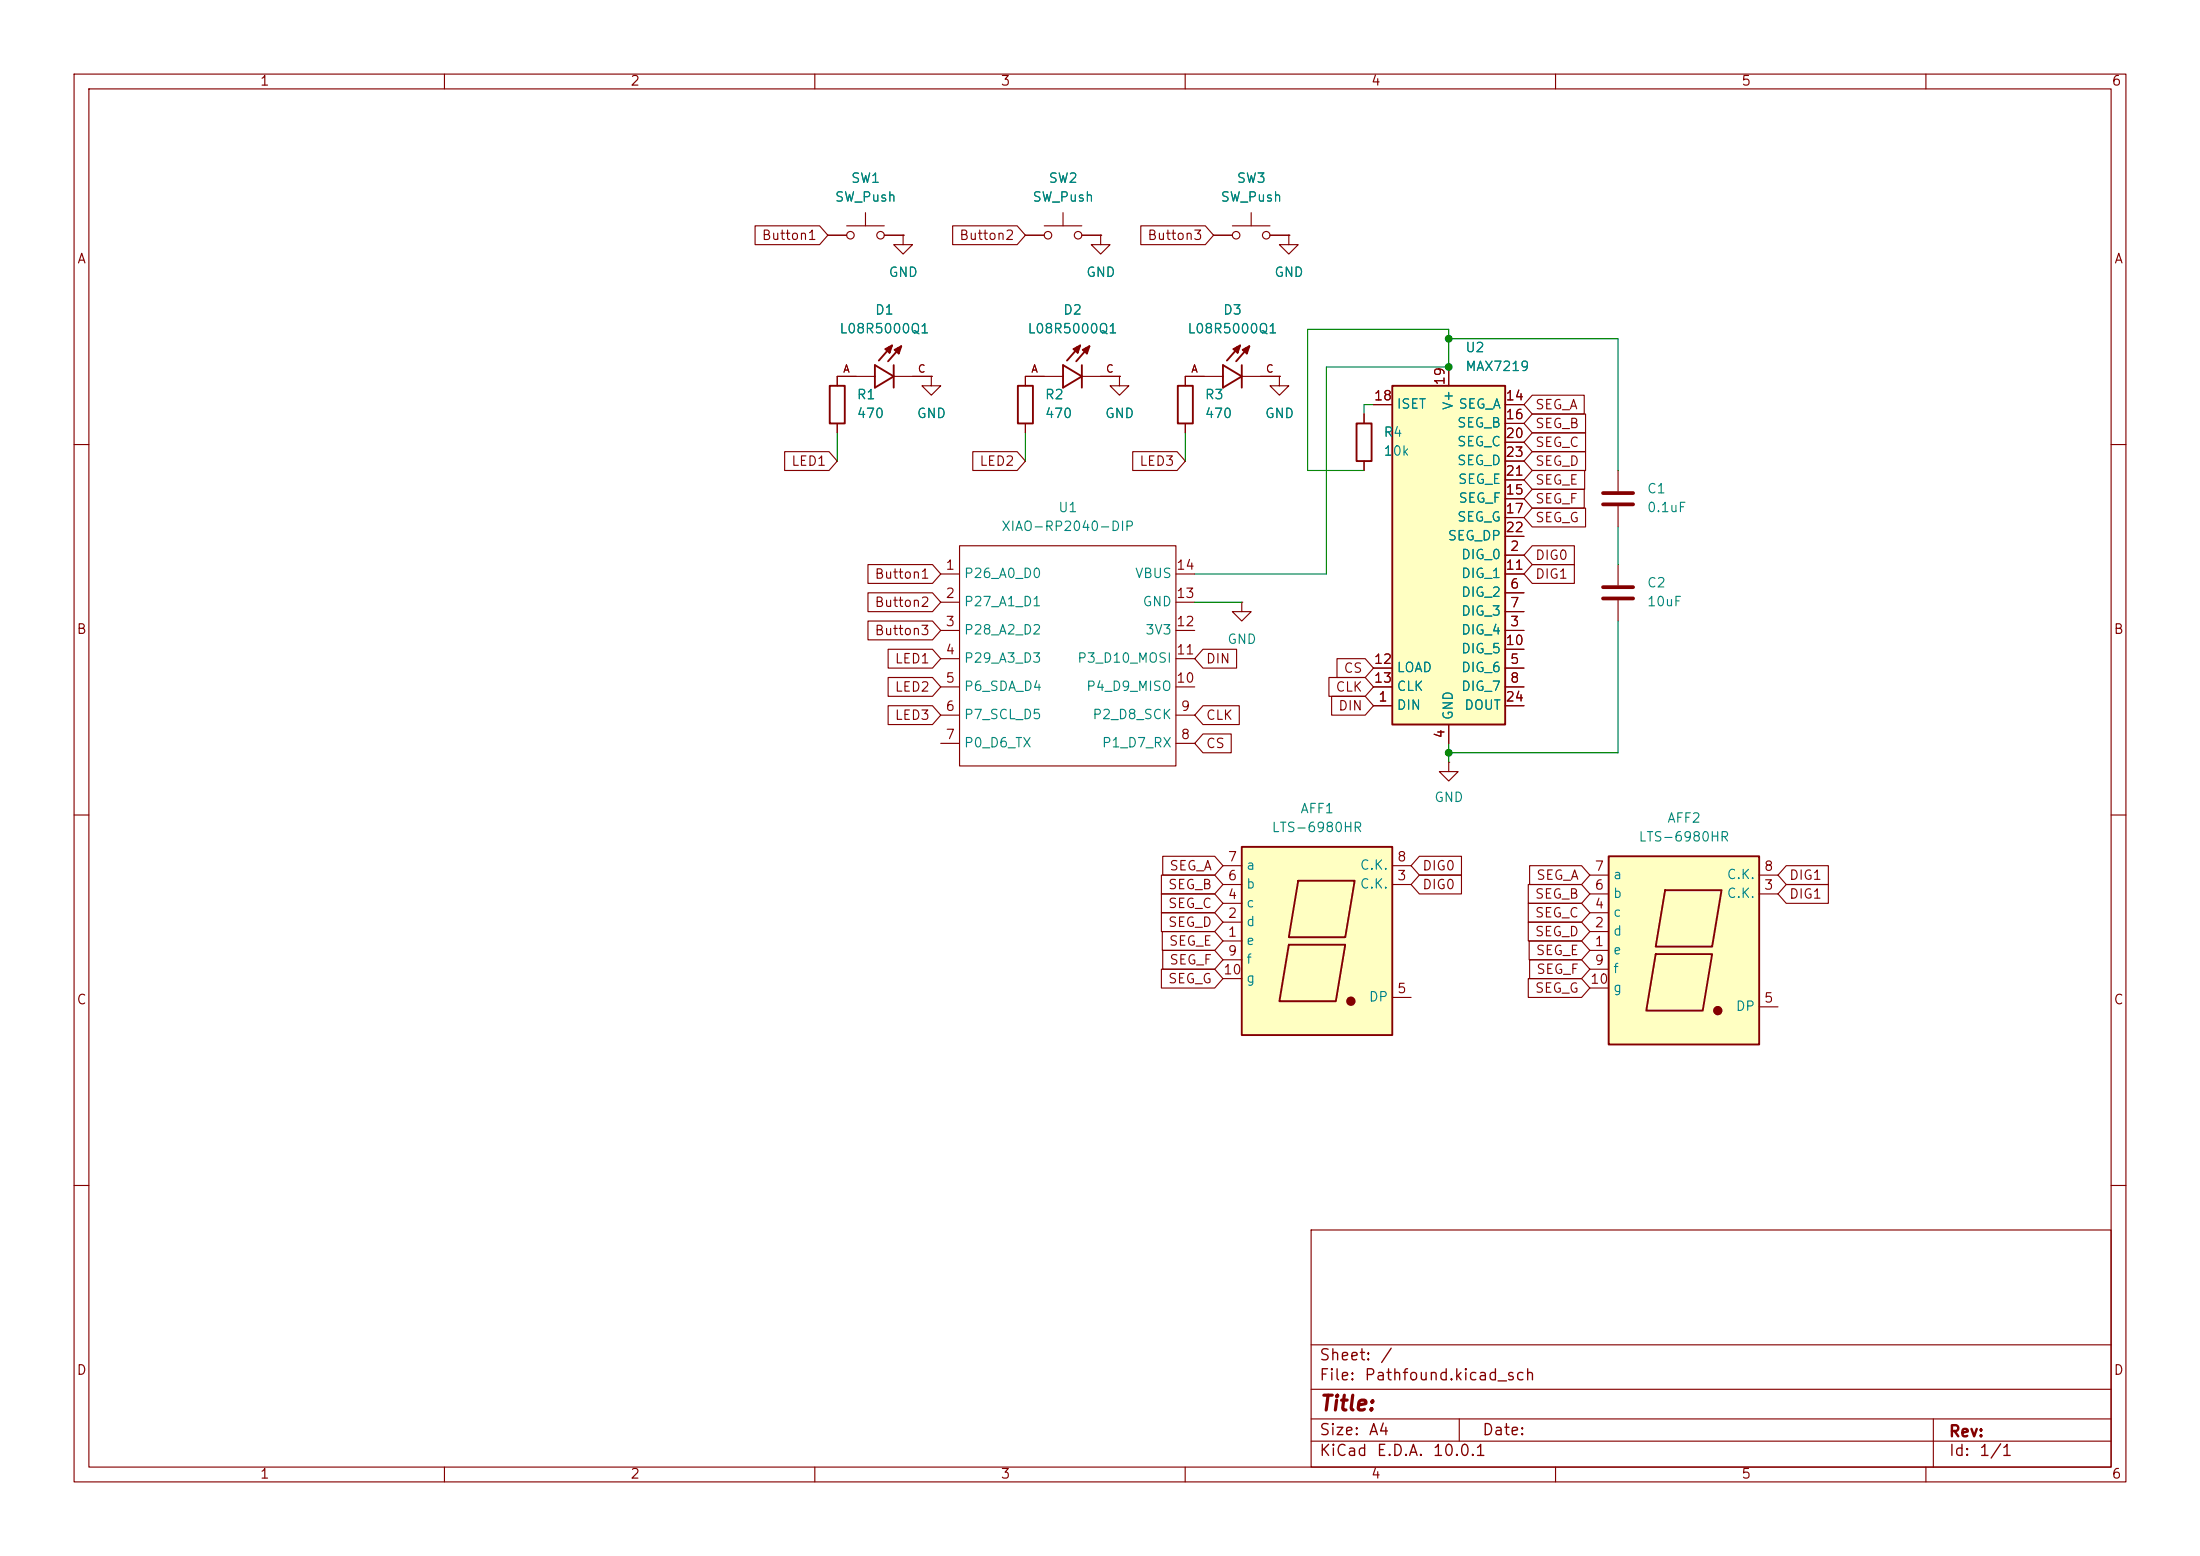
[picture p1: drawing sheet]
<svg xmlns="http://www.w3.org/2000/svg" width="297mm" height="210mm" viewBox="0 0 297 210" stroke-linecap="round" stroke-linejoin="round" font-family="sans-serif">
<g fill="none" stroke="#840000" stroke-width=".15">
<path d="M10 10h277v190h-277zM12 12h273v186h-273zM60 10v2M110 10v2M160 10v2M210 10v2M260 10v2M111.8 31.8h2.5M114.3 30.5h5.1M116.8 28.7v1.8M119.4 31.8h2.5M121.9 31.8v1.2h1.3l-1.3 1.3-1.3-1.3h1.3"/>
<path d="M121.9 31.8h.1M138.4 31.8h2.6M141 30.5h5M143.5 28.7v1.8M146 31.8h2.6M148.6 31.8v1.2h1.3l-1.3 1.3-1.3-1.3h1.3M148.6 31.8h.1M163.8 31.8h2.6M166.4 30.5h5M168.9 28.7v1.8M171.4 31.8h2.6M174 31.8v1.2h1.3l-1.3 1.3-1.3-1.3h1.3"/>
<path d="M174 31.8h.1M113 50.8v1.3M113 57.2v1.2M138.4 57.2v1.2M143.5 50.8h-5.1v1.3M146 50.8h5.1M151.1 50.8v1.3h1.3l-1.3 1.2-1.2-1.2h1.2M151.1 50.8h.1M160 57.2v1.2M165.1 50.8h-5.1v1.3M167.6 50.8h5.1M172.7 50.8v1.3h1.3l-1.3 1.2-1.3-1.2h1.3"/>
<path d="M172.7 50.8h.1M184.1 55.9v1.3M10 60h2M127 77.5h2.5M129.5 73.7h29.2v29.7h-29.2zM158.7 77.5h2.6M184.1 62.2v1.3M285 60h2M127 81.3h2.5M127 85.1h2.5M127 88.9h2.5M127 92.7h2.5"/>
<path d="M127 96.5h2.5M158.7 81.3h2.6M158.7 85.1h2.6M158.7 88.9h2.6M158.7 92.7h2.6M158.7 96.5h2.6M167.6 81.3v1.3h1.3l-1.3 1.2-1.2-1.2h1.2M167.6 81.3h.1M10 110h2M127 100.3h2.5M158.7 100.3h2.6M285 110h2"/>
<path d="M10 160h2M177 166h108v32h-108zM285 160h2M60 198v2M110 198v2M160 198v2M177 194.5h108M177 191.5h108M177 187.5h108M177 181.5h108M197 191.5v3M210 198v2"/>
<path d="M260 198v2M261 191.5v6.5"/>
<circle cx="114.8" cy="31.8" r=".51"/>
<circle cx="118.9" cy="31.8" r=".51"/>
<circle cx="141.5" cy="31.8" r=".51"/>
<circle cx="145.5" cy="31.8" r=".51"/>
<circle cx="166.9" cy="31.8" r=".51"/>
<circle cx="170.9" cy="31.8" r=".51"/>
</g>
<g fill="none" stroke="#840000" stroke-width=".25">
<path d="M112 52.1h2v5.1h-2zM137.4 52.1h2v5.1h-2zM143.5 49.3l2.5 1.5-2.5 1.5zM145.3 47l-.2 .2M145.4 46.9h.1v.7M145.8 46.6l-.9 .5 .6 .5M145.8 46.6l-1.8 2.1M145.8 46.6l-.3 1M146 49.3v3M146.6 47.1l-.2 .2M146.6 47h.2l-.1 .7M147.1 46.7l-.9 .5 .5 .5"/>
<path d="M147.1 46.7l-1.8 2.1M147.1 46.7l-.4 1M159 52.1h2v5.1h-2zM165.1 49.3l2.5 1.5-2.5 1.5zM166.9 47l-.2 .2M167 46.9h.1v.7M167.4 46.6l-.9 .5 .6 .5M167.4 46.6l-1.8 2.1M167.4 46.6l-.3 1M167.6 49.3v3M168.2 47.1l-.3 .2M168.2 47h.2l-.1 .7"/>
<path d="M168.7 46.7l-.9 .5 .5 .5M168.7 46.7l-1.8 2.1M168.7 46.7l-.4 1M183.1 57.2h2.1v5h-2.1z"/>
</g>
<path d="M167.6 114.3h20.4v25.4h-20.4z" fill="#ffffc2"/>
<path d="M167.6 114.3h20.4v25.4h-20.4zM175.3 118.9h7.6l-1.3 7.6h-7.6zM174 127.5h7.6l-1.3 7.6h-7.6z" fill="none" stroke="#840000" stroke-width=".25"/>
<circle cx="182.4" cy="135.1" r=".51" fill="#840000" stroke="#840000" stroke-width=".25"/>
<g fill="none" stroke="#840000" stroke-width=".15">
<path d="M125.7 50.8v1.3h1.3l-1.3 1.2-1.2-1.2h1.2M125.7 50.8h.1M218.4 63.5v2.8M218.4 68.3v2.8M165.1 119.4h2.5M165.1 116.8h2.5M188 119.4h2.5M188 116.8h2.5M195.6 102.9v1.2h1.2l-1.2 1.3-1.3-1.3h1.3M195.6 102.9h.1M165.1 127h2.5M165.1 124.5h2.5"/>
<path d="M165.1 121.9h2.5M165.1 129.5h2.5M165.1 132.1h2.5M188 134.6h2.5"/>
</g>
<path d="M216.4 66.5h4.1M216.4 68.1h4.1" fill="none" stroke="#840000" stroke-width=".51"/>
<path d="M217.2 115.6h20.3v25.4h-20.3z" fill="#ffffc2"/>
<path d="M217.2 115.6h20.3v25.4h-20.3zM223.5 128.8h7.6l-1.2 7.6h-7.7zM224.8 120.1h7.6l-1.3 7.7h-7.6z" fill="none" stroke="#840000" stroke-width=".25"/>
<circle cx="231.9" cy="136.4" r=".51" fill="#840000" stroke="#840000" stroke-width=".25"/>
<path d="M214.6 118.1h2.6M237.5 118.1h2.5M214.6 128.3h2.6M214.6 125.7h2.6M214.6 120.7h2.6M214.6 123.2h2.6M214.6 130.8h2.6M214.6 133.4h2.6M237.5 120.7h2.5M237.5 135.9h2.5" fill="none" stroke="#840000" stroke-width=".15"/>
<path d="M188 52.1h15.2v45.7h-15.2z" fill="#ffffc2"/>
<g fill="none" stroke="#840000" stroke-width=".25">
<path d="M118.1 49.3l2.5 1.5-2.5 1.5zM119.9 47l-.2 .2M120 46.9h.1v.7M120.4 46.6l-.9 .5 .6 .5M120.4 46.6l-1.8 2.1M120.4 46.6l-.3 1M120.6 49.3v3M121.2 47.1l-.2 .2M121.2 47h.2l-.1 .7M121.7 46.7l-.9 .5 .5 .5M121.7 46.7l-1.8 2.1M121.7 46.7l-.4 1"/>
<path d="M188 52.1h15.2v45.7h-15.2z"/>
</g>
<g fill="none" stroke="#840000" stroke-width=".15">
<path d="M101.9 30.5h8.7l1.2 1.3-1.2 1.2h-8.7zM111.8 31.8h2.5M119.4 31.8h2.5M121.9 31.8h.1M128.6 30.5h8.7l1.1 1.3-1.1 1.2h-8.7zM138.4 31.8h2.6M146 31.8h2.6M148.6 31.8h.1M154 30.5h8.7l1.1 1.3-1.1 1.2h-8.7zM163.8 31.8h2.6M171.4 31.8h2.6M174 31.8h.1"/>
<path d="M113 57.2v1.2M118.1 50.8h-5.1v1.3M120.6 50.8h5.1M125.7 50.8h.1M138.4 57.2v1.2M141 50.8h-2.6v1.3M148.6 50.8h2.5M151.1 50.8h.1M160 57.2v1.2M162.6 50.8h-2.6v1.3M170.2 50.8h2.5M172.7 50.8h.1"/>
<path d="M184.1 55.9v1.3M185.4 54.6h2.6M195.6 49.5v2.6M203.2 54.6h2.5M203.2 57.2h2.5M203.2 59.7h2.5M206.9 53.3h7v2.6h-7l-1.2-1.3zM206.9 55.9h7.2v2.5h-7.2l-1.2-1.2zM206.9 58.4h7.2v2.6h-7.2l-1.2-1.3zM105.9 61h6l1.1 1.2-1.1 1.3h-6zM117.2 76.2h8.7l1.1 1.3-1.1 1.2h-8.7zM131.3 61h6l1.1 1.2-1.1 1.3h-6z"/>
<path d="M152.9 61h6l1.1 1.2-1.1 1.3h-6zM184.1 62.2v1.3M203.2 74.9h2.5M203.2 77.5h2.5M203.2 67.3h2.5M203.2 69.9h2.5M203.2 64.8h2.5M203.2 72.4h2.5M203.2 62.2h2.5M206.9 73.7h5.6v2.5h-5.6l-1.2-1.3zM206.9 76.2h5.6v2.5h-5.6l-1.2-1.2zM206.9 66h7v2.6h-7l-1.2-1.3z"/>
<path d="M206.9 63.5h7v2.5h-7l-1.2-1.2zM206.9 68.6h7.2v2.5h-7.2l-1.2-1.2zM206.9 61h7.2v2.5h-7.2l-1.2-1.3zM218.4 76.2v2.8M117.2 80h8.7l1.1 1.3-1.1 1.3h-8.7zM117.2 83.8h8.7l1.1 1.3-1.1 1.3h-8.7zM119.9 95.2h6l1.1 1.3-1.1 1.3h-6zM119.9 91.4h6l1.1 1.3-1.1 1.3h-6zM119.9 87.6h6l1.1 1.3-1.1 1.3h-6zM162.4 87.6h4.5v2.6h-4.5l-1.1-1.3zM162.4 95.2h4.9v2.6h-4.9l-1.1-1.3zM162.4 99.1h3.8v2.5h-3.8l-1.1-1.3z"/>
<path d="M179.4 91.4h4.9l1.1 1.3-1.1 1.3h-4.9zM179.8 94h4.5l1.1 1.3-1.1 1.2h-4.5zM180.5 88.9h3.8l1.1 1.3-1.1 1.2h-3.8zM185.4 95.3h2.6M185.4 90.2h2.6M185.4 92.7h2.6M195.6 97.8v2.5M203.2 95.3h2.5M203.2 85.1h2.5M203.2 90.2h2.5M203.2 80h2.5M203.2 82.6h2.5"/>
<path d="M203.2 92.7h2.5M203.2 87.6h2.5M218.4 81v2.8M156.8 118.1h7.2l1.1 1.3-1.1 1.3h-7.2zM157 115.6h7l1.1 1.2-1.1 1.3h-7zM191.6 115.6h5.7v2.5h-5.7l-1.1-1.3zM191.6 118.1h5.7v2.6h-5.7l-1.1-1.3zM206.3 119.4h7.2l1.1 1.3-1.1 1.2h-7.2zM206.5 116.8h7l1.1 1.3-1.1 1.3h-7zM241.1 119.4h5.7v2.5h-5.7l-1.1-1.2zM241.1 116.8h5.7v2.6h-5.7l-1.1-1.3zM156.8 123.2h7.2l1.1 1.3-1.1 1.2h-7.2z"/>
<path d="M156.8 120.6h7.2l1.1 1.3-1.1 1.3h-7.2zM156.8 130.8h7.2l1.1 1.3-1.1 1.3h-7.2zM156.9 125.7h7.1l1.1 1.3-1.1 1.3h-7.1zM157 128.3h7l1.1 1.2-1.1 1.3h-7zM206.3 132.1h7.2l1.1 1.3-1.1 1.2h-7.2zM206.3 121.9h7.2l1.1 1.3-1.1 1.3h-7.2zM206.3 124.5h7.2l1.1 1.2-1.1 1.3h-7.2zM206.4 127h7.1l1.1 1.3-1.1 1.2h-7.1zM206.5 129.5h7l1.1 1.3-1.1 1.3h-7z"/>
</g>
<path d="M216.4 79.2h4.1M216.4 80.8h4.1" fill="none" stroke="#840000" stroke-width=".51"/>
<path d="M113 58.4v3.8M138.4 58.4v3.8M160 58.4v3.8M185.4 54.6h-1.3v1.3M195.6 45.7h22.8v17.8M184.1 63.5h-7.6v-19h19.1v5h-16.5v28h-17.8M218.4 71.1v5.1M161.3 81.3h6.3M218.4 83.8v17.8h-22.8M195.6 100.3v2.6" fill="none" stroke="#008400" stroke-width=".15"/>
<g fill="#008400" stroke="#008400" stroke-width=".14">
<circle cx="195.6" cy="49.5" r=".46"/>
<circle cx="195.6" cy="101.6" r=".46"/>
<circle cx="195.6" cy="45.7" r=".46"/>
</g>
<text font-size="2" fill="#840000" x="178" y="190.9">Title:</text>
<g font-size="1.5" fill="#840000">
<text x="178" y="184">Sheet:</text>
<text x="186.2" y="184">/</text>
<text x="178" y="186.7">File:</text>
<text x="184.1" y="186.7">Pathfound.kicad_sch</text>
<text x="178" y="196.9">KiCad</text>
<text x="178" y="194.1">Size:</text>
<text x="184.7" y="194.1">A4</text>
<text x="185.7" y="196.9">E.D.A.</text>
<text x="193.3" y="196.9">10.0.1</text>
<text x="200" y="194.1">Date:</text>
<text x="263" y="194.3">Rev:</text>
<text x="263" y="196.9">Id:</text>
<text x="267.1" y="196.9">1/1</text>
</g>
<g font-size="1.3" fill="#840000">
<text x="35" y="11.9">1</text>
<text x="85" y="11.9">2</text>
<text x="135" y="11.9">3</text>
<text x="185" y="11.9">4</text>
<text x="235" y="11.9">5</text>
<text x="285" y="11.9">6</text>
<text x="10.3" y="35.9">A</text>
<text x="102.8" y="32.7">Button1</text>
<text x="129.4" y="32.7">Button2</text>
<text x="154.8" y="32.7">Button3</text>
<text x="285.3" y="35.9">A</text>
<text x="195.3" y="52.1" transform="rotate(-90 195.3 52.1)">19</text>
<text x="185.4" y="54.4">18</text>
<text x="203.2" y="54.4">14</text>
<text x="203.2" y="56.9">16</text>
<text x="203.2" y="59.4">20</text>
<text x="207.2" y="55.6">SEG_A</text>
<text x="207.2" y="58.1">SEG_B</text>
<text x="106.7" y="63.2">LED1</text>
<text x="132.1" y="63.2">LED2</text>
<text x="153.7" y="63.2">LED3</text>
<text x="203.2" y="64.5">21</text>
<text x="203.2" y="62">23</text>
<text x="207.2" y="60.6">SEG_C</text>
<text x="207.2" y="65.7">SEG_E</text>
<text x="207.2" y="63.2">SEG_D</text>
<text x="203.2" y="67.1">15</text>
<text x="203.2" y="69.6">17</text>
<text x="207.2" y="68.3">SEG_F</text>
<text x="207.2" y="70.8">SEG_G</text>
<text x="127.6" y="77.2">1</text>
<text x="158.7" y="77.2">14</text>
<text x="203.2" y="77.2">11</text>
<text x="203.2" y="72.1">22</text>
<text x="203.8" y="74.7">2</text>
<text x="207.2" y="75.9">DIG0</text>
<text x="118" y="78.4">Button1</text>
<text x="118" y="82.2">Button2</text>
<text x="127.6" y="81">2</text>
<text x="158.7" y="81">13</text>
<text x="203.8" y="79.8">6</text>
<text x="203.8" y="82.3">7</text>
<text x="207.2" y="78.4">DIG1</text>
<text x="10.3" y="85.9">B</text>
<text x="118" y="86">Button3</text>
<text x="120.7" y="89.9">LED1</text>
<text x="127.6" y="84.8">3</text>
<text x="127.6" y="88.6">4</text>
<text x="158.7" y="88.6">11</text>
<text x="158.7" y="84.8">12</text>
<text x="162.7" y="89.9">DIN</text>
<text x="185.4" y="89.9">12</text>
<text x="203.2" y="87.4">10</text>
<text x="203.8" y="84.8">3</text>
<text x="203.8" y="89.9">5</text>
<text x="285.3" y="85.9">B</text>
<text x="120.7" y="93.7">LED2</text>
<text x="127.6" y="92.5">5</text>
<text x="158.7" y="92.5">10</text>
<text x="180.2" y="93.7">CLK</text>
<text x="181.3" y="91.1">CS</text>
<text x="185.4" y="92.5">13</text>
<text x="186" y="95">1</text>
<text x="203.2" y="95">24</text>
<text x="203.8" y="92.5">8</text>
<text x="120.7" y="97.5">LED3</text>
<text x="127.6" y="96.3">6</text>
<text x="127.6" y="100.1">7</text>
<text x="159.3" y="100.1">8</text>
<text x="159.3" y="96.3">9</text>
<text x="162.7" y="97.5">CLK</text>
<text x="162.7" y="101.3">CS</text>
<text x="180.6" y="96.2">DIN</text>
<text x="195.3" y="99.8" transform="rotate(-90 195.3 99.8)">4</text>
<text x="157.8" y="117.8">SEG_A</text>
<text x="165.7" y="119.1">6</text>
<text x="165.7" y="116.6">7</text>
<text x="188.5" y="119.1">3</text>
<text x="188.5" y="116.6">8</text>
<text x="191.9" y="117.8">DIG0</text>
<text x="207.3" y="119.1">SEG_A</text>
<text x="215.2" y="117.9">7</text>
<text x="238.1" y="117.9">8</text>
<text x="241.5" y="119.1">DIG1</text>
<text x="157.6" y="125.4">SEG_D</text>
<text x="157.6" y="122.9">SEG_C</text>
<text x="157.6" y="120.3">SEG_B</text>
<text x="165.7" y="124.2">2</text>
<text x="165.7" y="121.7">4</text>
<text x="191.9" y="120.3">DIG0</text>
<text x="207.1" y="124.1">SEG_C</text>
<text x="207.1" y="121.6">SEG_B</text>
<text x="215.2" y="125.5">2</text>
<text x="215.2" y="122.9">4</text>
<text x="215.2" y="120.4">6</text>
<text x="238.1" y="120.4">3</text>
<text x="241.5" y="121.6">DIG1</text>
<text x="157.7" y="128">SEG_E</text>
<text x="157.8" y="130.5">SEG_F</text>
<text x="165.1" y="131.8">10</text>
<text x="165.7" y="126.7">1</text>
<text x="165.7" y="129.3">9</text>
<text x="207.1" y="126.7">SEG_D</text>
<text x="207.3" y="129.2">SEG_E</text>
<text x="207.3" y="131.8">SEG_F</text>
<text x="215.2" y="128">1</text>
<text x="215.2" y="130.6">9</text>
<text x="10.3" y="135.9">C</text>
<text x="157.6" y="133">SEG_G</text>
<text x="188.5" y="134.4">5</text>
<text x="207.1" y="134.3">SEG_G</text>
<text x="214.6" y="133.1">10</text>
<text x="238.1" y="135.6">5</text>
<text x="285.3" y="135.9">C</text>
<text x="10.3" y="185.9">D</text>
<text x="285.3" y="185.9">D</text>
<text x="35" y="199.9">1</text>
<text x="85" y="199.9">2</text>
<text x="135" y="199.9">3</text>
<text x="185" y="199.9">4</text>
<text x="235" y="199.9">5</text>
<text x="285" y="199.9">6</text>
</g>
<g font-size="1.3" fill="#008484">
<text x="112.6" y="27.5">SW_Push</text>
<text x="114.8" y="25">SW1</text>
<text x="139.3" y="27.5">SW_Push</text>
<text x="141.5" y="25">SW2</text>
<text x="164.7" y="27.5">SW_Push</text>
<text x="166.9" y="25">SW3</text>
<text x="119.9" y="37.7">GND</text>
<text x="146.6" y="37.7">GND</text>
<text x="172" y="37.7">GND</text>
<text x="113.2" y="45.3">L08R5000Q1</text>
<text x="118" y="42.8">D1</text>
<text x="138.6" y="45.3">L08R5000Q1</text>
<text x="143.4" y="42.8">D2</text>
<text x="160.2" y="45.3">L08R5000Q1</text>
<text x="165" y="42.8">D3</text>
<text x="197.7" y="47.9">U2</text>
<text x="197.7" y="50.4">MAX7219</text>
<text x="115.6" y="54.2">R1</text>
<text x="115.6" y="56.7">470</text>
<text x="123.7" y="56.7">GND</text>
<text x="141" y="54.2">R2</text>
<text x="141" y="56.7">470</text>
<text x="149.1" y="56.7">GND</text>
<text x="162.6" y="54.2">R3</text>
<text x="162.6" y="56.7">470</text>
<text x="170.7" y="56.7">GND</text>
<text x="186.7" y="59.3">R4</text>
<text x="188.5" y="55.5">ISET</text>
<text x="196.4" y="55.4" transform="rotate(-90 196.4 55.4)">V+</text>
<text x="196.6" y="58">SEG_B</text>
<text x="196.8" y="55.5">SEG_A</text>
<text x="186.7" y="61.8">10k</text>
<text x="196.6" y="60.6">SEG_C</text>
<text x="196.6" y="63.1">SEG_D</text>
<text x="196.7" y="65.6">SEG_E</text>
<text x="135.1" y="72">XIAO-RP2040-DIP</text>
<text x="142.8" y="69.4">U1</text>
<text x="196.6" y="70.7">SEG_G</text>
<text x="196.8" y="68.2">SEG_F</text>
<text x="222.3" y="66.9">C1</text>
<text x="222.3" y="69.4">0.1uF</text>
<text x="195.4" y="73.3">SEG_DP</text>
<text x="197.2" y="75.8">DIG_0</text>
<text x="130" y="78.3">P26_A0_D0</text>
<text x="130" y="82.1">P27_A1_D1</text>
<text x="153.1" y="78.3">VBUS</text>
<text x="154.2" y="82.1">GND</text>
<text x="197.2" y="80.9">DIG_2</text>
<text x="197.2" y="83.4">DIG_3</text>
<text x="197.2" y="78.3">DIG_1</text>
<text x="222.3" y="79.6">C2</text>
<text x="222.3" y="82.1">10uF</text>
<text x="130" y="86">P28_A2_D2</text>
<text x="130" y="89.8">P29_A3_D3</text>
<text x="145.3" y="89.8">P3_D10_MOSI</text>
<text x="154.5" y="86">3V3</text>
<text x="165.6" y="87.2">GND</text>
<text x="197.2" y="86">DIG_4</text>
<text x="197.2" y="88.5">DIG_5</text>
<text x="130" y="93.6">P6_SDA_D4</text>
<text x="146.5" y="93.6">P4_D9_MISO</text>
<text x="188.5" y="91">LOAD</text>
<text x="188.5" y="93.6">CLK</text>
<text x="197.2" y="91">DIG_6</text>
<text x="197.2" y="93.6">DIG_7</text>
<text x="130" y="97.4">P7_SCL_D5</text>
<text x="130" y="101.2">P0_D6_TX</text>
<text x="147.4" y="97.4">P2_D8_SCK</text>
<text x="148.7" y="101.2">P1_D7_RX</text>
<text x="188.5" y="96.1">DIN</text>
<text x="196.4" y="97.3" transform="rotate(-90 196.4 97.3)">GND</text>
<text x="197.6" y="96.1">DOUT</text>
<text x="171.6" y="112.6">LTS-6980HR</text>
<text x="175.5" y="110.1">AFF1</text>
<text x="193.5" y="108.6">GND</text>
<text x="221.1" y="113.9">LTS-6980HR</text>
<text x="225" y="111.4">AFF2</text>
<text x="168.1" y="117.7">a</text>
<text x="183.5" y="117.7">C.K.</text>
<text x="217.7" y="119">a</text>
<text x="233" y="119">C.K.</text>
<text x="168.1" y="125.3">d</text>
<text x="168.1" y="122.8">c</text>
<text x="168.1" y="120.2">b</text>
<text x="183.5" y="120.2">C.K.</text>
<text x="217.7" y="124.1">c</text>
<text x="217.7" y="121.5">b</text>
<text x="233" y="121.5">C.K.</text>
<text x="168.1" y="127.9">e</text>
<text x="168.1" y="130.4">f</text>
<text x="217.7" y="129.1">e</text>
<text x="217.7" y="126.6">d</text>
<text x="217.7" y="131.7">f</text>
<text x="168.1" y="132.9">g</text>
<text x="184.7" y="135.5">DP</text>
<text x="217.7" y="134.2">g</text>
<text x="234.2" y="136.8">DP</text>
</g>
<g font-size="1" fill="#840000">
<text x="113.7" y="50.5">A</text>
<text x="123.8" y="50.5">C</text>
<text x="139.1" y="50.5">A</text>
<text x="149.2" y="50.5">C</text>
<text x="160.7" y="50.5">A</text>
<text x="170.8" y="50.5">C</text>
</g>
</svg>
